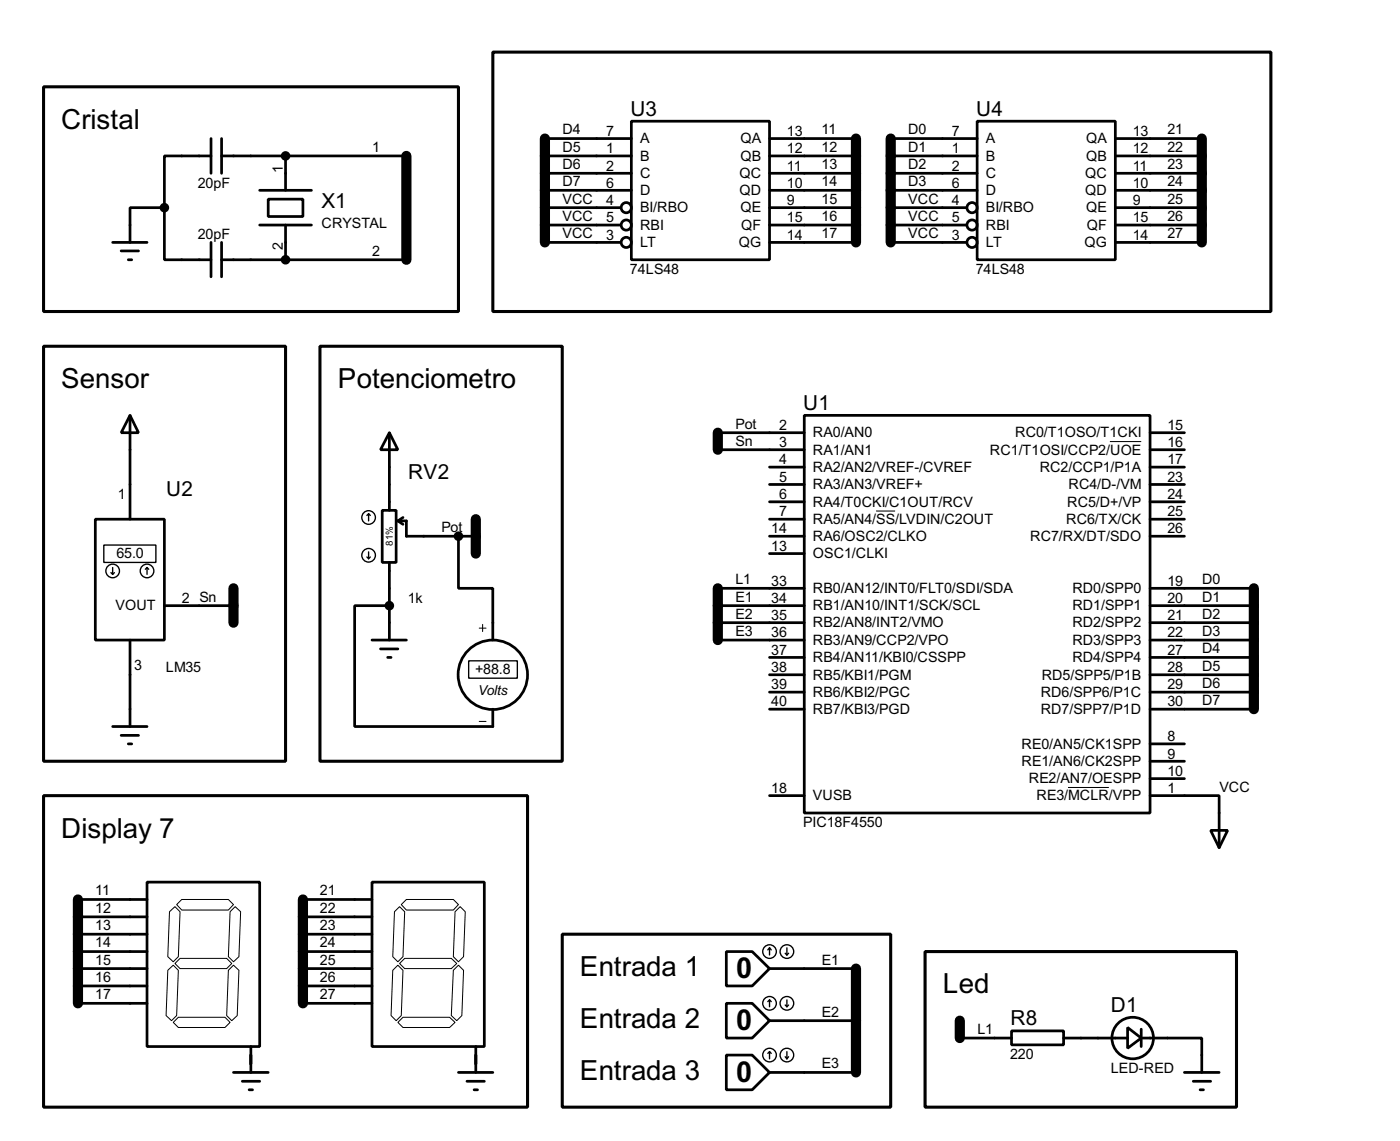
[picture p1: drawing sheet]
<svg xmlns="http://www.w3.org/2000/svg" width="206mm" height="168mm" viewBox="0 0 206 168" stroke-linecap="round" stroke-linejoin="round" font-family="sans-serif">
<g fill="none" stroke="#000" stroke-width="1.5">
<path d="M59.7 22.9v15.3M80.1 20.4v15.2M125.8 20.4v15.2M130.9 20.4v15.2M176.6 20.4v15.2M69.9 76.3v5M105.5 63.6v2.5M34.3 86.4v5.1M105.5 86.4v7.6M184.2 86.4v17.8M11.5 132.1v15.3M44.5 132.1v15.3"/>
<path d="M125.8 142.3v15.2M141 149.9v2.6"/>
</g>
<g fill="none" stroke="#000" stroke-width=".4">
<path d="M92.8 17.8h20.3v20.4h-20.3zM143.6 17.8h20.3v20.4h-20.3zM16.6 35.6h5M17.8 36.9h2.6M18.9 38.2h.5M24.2 30.5v7.7h6.8M24.2 30.5h-5.1v5.1M31 22.9h-6.8v7.6M31 20.4v5.1M31 35.6v5.1M32.6 22.9h27.1M32.6 38.2h27.1"/>
<path d="M32.6 20.4v5.1M32.6 35.6v5.1M38.2 28h7.6M38.2 33.1h7.6M39.4 29.3h5.1v2.5h-5.1zM42 22.9v5.1M42 33.1v5.1M80.1 22.9h12.7M80.1 20.4h12.7M80.1 35.6h11.1M80.1 25.5h12.7M80.1 28h12.7"/>
<path d="M80.1 30.5h11.1M80.1 33.1h11.1M113.1 22.9h12.7M113.1 20.4h12.7M113.1 35.6h12.7M113.1 25.5h12.7M113.1 28h12.7M113.1 30.5h12.7M113.1 33.1h12.7M130.9 22.9h12.7M130.9 20.4h12.7M130.9 35.6h11.1"/>
<path d="M130.9 25.5h12.7M130.9 28h12.7M130.9 30.5h11.1M130.9 33.1h11.1M163.9 22.9h12.7M163.9 20.4h12.7M163.9 35.6h12.7M163.9 25.5h12.7M163.9 28h12.7M163.9 30.5h12.7M163.9 33.1h12.7M14 76.3h10.2v17.7h-10.2z"/>
<path d="M19.1 61l1.3 2.6h-2.6zM19.1 61v15.3M56.2 75h2v7.6h-2zM57.2 63.6l1.3 2.5h-2.6zM57.2 63.6v11.4M58.5 76.5h1.2v2.3h10.2M58.5 76.5l.7 .5M59.2 76l-.7 .5M67.4 78.8v7.6h5v7.6M105.5 63.6h12.7M105.5 66.1h12.7M113.1 78.8h5.1"/>
<path d="M113.1 68.6h5.1M113.1 71.2h5.1M113.1 73.7h5.1M113.1 76.3h5.1M118.2 61h50.8v58.4h-50.8zM169 63.6h5M169 66.1h5M169 78.8h5M169 68.6h5M169 71.2h5M169 73.7h5M169 76.3h5"/>
<path d="M19.1 94v12.7M24.2 89h10.1M54.7 94h5M55.9 95.3h2.6M57 96.6h.5M57.2 89h-5.1v17.7h20.3v-2.5M57.2 82.6v11.4M105.5 89h12.7M105.5 86.4h12.7M105.5 91.5h12.7M105.5 94h12.7M113.1 96.6h5.1"/>
<path d="M113.1 99.1h5.1M113.1 81.3h5.1M169 89h15.2M169 86.4h15.2M169 91.5h15.2M169 94h15.2M169 96.6h15.2M169 99.1h15.2M16.6 106.7h5M17.8 108h2.6M18.9 109.3h.5M113.1 104.2h5.1"/>
<path d="M113.1 101.7h5.1M113.1 116.9h5.1M169 116.9h10.1v7.6M169 104.2h15.2M169 101.7h15.2M169 109.3h5M169 111.8h5M169 114.4h5M11.5 132.1h10.1M11.5 134.7h10.1M11.5 137.2h10.1M11.5 139.8h10.1"/>
<path d="M21.6 129.6h16.6v24.1h-16.6zM44.5 132.1h10.2M44.5 134.7h10.2M44.5 137.2h10.2M44.5 139.8h10.2M54.7 129.6h16.5v24.1h-16.5zM106.7 139.8h3.8l2.6 2.5-2.6 2.5h-3.8zM177.9 122h2.5l-1.3 2.5zM11.5 142.3h10.1M11.5 147.4h10.1M11.5 144.8h10.1M34.3 157.5h5.1"/>
<path d="M35.6 158.8h2.6M36.9 153.7v3.8M44.5 142.3h10.2M44.5 147.4h10.2M44.5 144.8h10.2M67.4 157.5h5M68.6 158.8h2.6M69.9 153.7v3.8M106.7 147.4h3.8l2.6 2.5-2.6 2.6h-3.8zM106.7 155h3.8l2.6 2.5-2.6 2.6h-3.8zM113.1 142.3h12.7M113.1 157.5h12.7"/>
<path d="M113.1 149.9h12.7M141 152.5h7.6M148.6 151.4h7.7v2.1h-7.7zM156.3 152.5h9.4M165.7 150.9l2 1.6-2 1.5zM167.7 152.5h8.9v5M167.7 151.2v2.5M174 157.5h5.1M175.3 158.8h2.6M36.6 160.1h.5M69.7 160.1h.5M176.3 160.1h.5"/>
<circle cx="92" cy="35.6" r=".75"/>
<circle cx="92" cy="30.5" r=".75"/>
<circle cx="92" cy="33.1" r=".75"/>
<circle cx="142.8" cy="35.6" r=".75"/>
<circle cx="142.8" cy="30.5" r=".75"/>
<circle cx="142.8" cy="33.1" r=".75"/>
<circle cx="72.4" cy="99.1" r="5.1"/>
<circle cx="166.4" cy="152.5" r="3.1"/>
</g>
<g fill="none" stroke="#000" stroke-width=".15">
<path d="M128.7 75.1h2.8M163.1 64.9h4.6M70.4 92.3h1M70.9 91.7v1.1M70.4 106h1M156.9 115.7h6M24.9 133.9l.8-.7 .8 .7-.3 6.6-.7 .8-.8-.8zM26.7 132.1h6.9l.7 .8-.7 .8h-6.9l-.7-.8zM34.6 133.2l.8 .7-.3 6.6-.8 .8-.7-.8 .2-6.6zM58 133.9l.7-.7 .8 .7-.3 6.6-.7 .8-.8-.8zM59 132.9l.7-.8h6.9l.8 .8-.8 .8h-6.9zM67.6 133.2l.8 .7-.3 6.6-.7 .8-.8-.8 .3-6.6z"/>
<path d="M24.7 142.5l.8-.7 .7 .7-.2 6.7-.8 .7-.8-.7zM25.5 150.2l.7-.8h6.9l.7 .8-.7 .7h-6.9zM25.7 141.5l.8-.7h6.8l.8 .7-.8 .8h-6.8zM33.6 142.5l.7-.7 .8 .7-.2 6.7-.8 .7-.8-.7zM57.7 142.5l.8-.7 .7 .7-.2 6.7-.8 .7-.7-.7zM58.5 150.2l.7-.8h6.9l.8 .8-.8 .7h-6.9zM58.7 141.5l.8-.7h6.8l.8 .7-.8 .8h-6.8zM66.6 142.5l.8-.7 .7 .7-.2 6.7-.8 .7-.8-.7z"/>
</g>
<g fill="#000" stroke="#000" stroke-width=".4">
<circle cx="24.1" cy="30.5" r=".5"/>
<circle cx="41.9" cy="22.9" r=".5"/>
<circle cx="41.9" cy="38.2" r=".5"/>
<circle cx="67.3" cy="78.8" r=".5"/>
<circle cx="57.2" cy="89" r=".5"/>
</g>
<path d="M6.4 12.8h61v33h-61zM72.4 7.7h114.3v38.1h-114.3zM6.4 50.9h35.6v60.9h-35.6zM47 50.9h35.6v60.9h-35.6zM6.4 116.9h71.1v45.7h-71.1zM82.6 137.2h48.3v25.4h-48.3zM135.9 139.8h45.8v22.8h-45.8z" fill="none" stroke="#000" stroke-width=".45"/>
<g fill="none" stroke="#000" stroke-width=".2">
<path d="M54.2 75.5l-.3 .2M54.2 75.5l.2 .2M54.2 75.5v1M15.3 80.1h7.6v2.5h-7.6zM16.3 84.1l.3 .3M16.6 83.4v1M16.8 84.1l-.2 .3M21.6 83.4l-.2 .2M21.6 83.4l.3 .2M21.6 83.4v1M53.9 81.8l.3 .3M54.2 81.1v1"/>
<path d="M54.4 81.8l-.2 .3M68.9 97.1h7.1v2.5h-7.1zM113.1 139.2l-.3 .3M113.1 139.2l.2 .3M113.1 139.2v1.1M115.6 139.2v1.1M113.1 146.9v1M113.1 154.5v1M113.1 146.9l-.3 .2M113.1 146.9l.2 .2M113.1 154.5l-.3 .2M113.1 154.5l.2 .2"/>
<path d="M115.4 140l.2 .3M115.4 147.6l.2 .3M115.4 155.2l.2 .3M115.6 146.9v1M115.6 154.5v1M115.9 140l-.3 .3M115.9 147.6l-.3 .3M115.9 155.2l-.3 .3"/>
<circle cx="54.1" cy="76" r="1"/>
<circle cx="16.5" cy="83.9" r="1"/>
<circle cx="21.6" cy="83.9" r="1"/>
<circle cx="54.1" cy="81.6" r="1"/>
<circle cx="113" cy="139.8" r="1"/>
<circle cx="115.6" cy="139.8" r="1"/>
<circle cx="113" cy="147.4" r="1"/>
<circle cx="113" cy="155" r="1"/>
<circle cx="115.6" cy="147.4" r="1"/>
<circle cx="115.6" cy="155" r="1"/>
</g>
<g font-size="4.8">
<text x="108.2" y="143.6">0</text>
<text x="108.2" y="151.3">0</text>
<text x="108.2" y="158.9">0</text>
</g>
<g font-size="4.6">
<text x="9" y="18.9">Cristal</text>
<text x="9" y="57">Sensor</text>
<text x="49.6" y="57">Potenciometro</text>
<text x="9" y="123.1">Display 7</text>
<text x="85.2" y="143.4">Entrada 1</text>
<text x="138.5" y="145.9">Led</text>
<text x="85.2" y="151">Entrada 2</text>
<text x="85.2" y="158.6">Entrada 3</text>
</g>
<g font-size="3.4">
<text x="92.6" y="17">U3</text>
<text x="143.4" y="17">U4</text>
<text x="47.3" y="30.5">X1</text>
<text x="118" y="60.2">U1</text>
<text x="60" y="70.4">RV2</text>
<text x="24.4" y="72.9">U2</text>
<text x="163.2" y="148.6">D1</text>
<text x="148.5" y="150.6">R8</text>
</g>
<g font-size="2.4">
<text x="54.7" y="22.3">1</text>
<text x="82.6" y="19.8">D4</text>
<text x="82.6" y="22.3">D5</text>
<text x="89.1" y="19.9">7</text>
<text x="89.1" y="22.5">1</text>
<text x="94" y="21">A</text>
<text x="94" y="23.6">B</text>
<text x="108.8" y="21">QA</text>
<text x="108.8" y="23.6">QB</text>
<text x="115.6" y="19.9">13</text>
<text x="115.6" y="22.5">12</text>
<text x="120.7" y="19.8">11</text>
<text x="120.7" y="22.3">12</text>
<text x="133.4" y="19.8">D0</text>
<text x="133.4" y="22.3">D1</text>
<text x="139.9" y="19.9">7</text>
<text x="139.9" y="22.5">1</text>
<text x="144.8" y="21">A</text>
<text x="144.8" y="23.6">B</text>
<text x="159.6" y="21">QA</text>
<text x="159.6" y="23.6">QB</text>
<text x="166.4" y="19.9">13</text>
<text x="166.4" y="22.5">12</text>
<text x="171.5" y="19.8">21</text>
<text x="171.5" y="22.3">22</text>
<text x="29.1" y="27.5">20pF</text>
<text x="41.6" y="25.4" transform="rotate(-90 41.6 25.4)">1</text>
<text x="82.6" y="24.9">D6</text>
<text x="82.6" y="27.3">D7</text>
<text x="82.6" y="29.9">VCC</text>
<text x="89.1" y="25">2</text>
<text x="89.1" y="27.5">6</text>
<text x="94" y="26.1">C</text>
<text x="94" y="28.6">D</text>
<text x="108.6" y="26.1">QC</text>
<text x="108.6" y="28.6">QD</text>
<text x="115.6" y="25">11</text>
<text x="115.6" y="27.5">10</text>
<text x="120.7" y="29.9">15</text>
<text x="120.7" y="27.3">14</text>
<text x="120.7" y="24.9">13</text>
<text x="133.4" y="24.9">D2</text>
<text x="133.4" y="27.3">D3</text>
<text x="133.4" y="29.9">VCC</text>
<text x="139.9" y="25">2</text>
<text x="139.9" y="27.5">6</text>
<text x="144.8" y="26.1">C</text>
<text x="144.8" y="28.6">D</text>
<text x="159.4" y="26.1">QC</text>
<text x="159.4" y="28.6">QD</text>
<text x="166.4" y="25">11</text>
<text x="166.4" y="27.5">10</text>
<text x="171.5" y="24.9">23</text>
<text x="171.5" y="27.3">24</text>
<text x="171.5" y="29.9">25</text>
<text x="29.1" y="35.2">20pF</text>
<text x="47.2" y="33.5">CRYSTAL</text>
<text x="82.6" y="35">VCC</text>
<text x="82.6" y="32.5">VCC</text>
<text x="89.1" y="30.1">4</text>
<text x="89.1" y="32.6">5</text>
<text x="89.1" y="35.2">3</text>
<text x="94" y="31.2">BI/RBO</text>
<text x="94" y="33.8">RBI</text>
<text x="108.8" y="31.2">QE</text>
<text x="108.9" y="33.8">QF</text>
<text x="115.6" y="30.1">9</text>
<text x="115.6" y="32.6">15</text>
<text x="115.6" y="35.2">14</text>
<text x="120.7" y="35">17</text>
<text x="120.7" y="32.5">16</text>
<text x="133.4" y="35">VCC</text>
<text x="133.4" y="32.5">VCC</text>
<text x="139.9" y="30.1">4</text>
<text x="139.9" y="32.6">5</text>
<text x="139.9" y="35.2">3</text>
<text x="144.8" y="31.2">BI/RBO</text>
<text x="144.8" y="33.8">RBI</text>
<text x="159.6" y="31.2">QE</text>
<text x="159.7" y="33.8">QF</text>
<text x="166.4" y="30.1">9</text>
<text x="166.4" y="32.6">15</text>
<text x="166.4" y="35.2">14</text>
<text x="171.5" y="35">27</text>
<text x="171.5" y="32.5">26</text>
<text x="41.6" y="36.8" transform="rotate(-90 41.6 36.8)">2</text>
<text x="54.7" y="37.6">2</text>
<text x="92.6" y="40.2">74LS48</text>
<text x="94" y="36.3">LT</text>
<text x="108.5" y="36.3">QG</text>
<text x="143.4" y="40.2">74LS48</text>
<text x="144.8" y="36.3">LT</text>
<text x="159.3" y="36.3">QG</text>
<text x="108" y="63">Pot</text>
<text x="108" y="65.5">Sn</text>
<text x="114.5" y="63.1">2</text>
<text x="114.5" y="65.6">3</text>
<text x="119.4" y="64.2">RA0/AN0</text>
<text x="149.1" y="64.2">RC0/T1OSO/T1CKI</text>
<text x="171.5" y="63.1">15</text>
<text x="171.5" y="65.6">16</text>
<text x="114.5" y="68.2">4</text>
<text x="114.5" y="70.8">5</text>
<text x="119.4" y="66.7">RA1/AN1</text>
<text x="119.4" y="69.3">RA2/AN2/VREF-/CVREF</text>
<text x="119.4" y="71.9">RA3/AN3/VREF+</text>
<text x="145.4" y="66.7">RC1/T1OSI/CCP2/UOE</text>
<text x="152.7" y="69.3">RC2/CCP1/P1A</text>
<text x="157" y="71.9">RC4/D-/VM</text>
<text x="171.5" y="68.2">17</text>
<text x="171.5" y="70.8">23</text>
<text x="17.3" y="73.3">1</text>
<text x="114.5" y="73.3">6</text>
<text x="114.5" y="75.8">7</text>
<text x="119.4" y="74.4">RA4/T0CKI/C1OUT/RCV</text>
<text x="119.4" y="76.9">RA5/AN4/SS/LVDIN/C2OUT</text>
<text x="156.6" y="76.9">RC6/TX/CK</text>
<text x="156.8" y="74.4">RC5/D+/VP</text>
<text x="171.5" y="73.3">24</text>
<text x="171.5" y="75.8">25</text>
<text x="17.1" y="82">65.0</text>
<text x="64.8" y="78.2">Pot</text>
<text x="113.3" y="78.4">14</text>
<text x="113.3" y="80.9">13</text>
<text x="119.4" y="79.5">RA6/OSC2/CLKO</text>
<text x="119.4" y="82">OSC1/CLKI</text>
<text x="151.3" y="79.5">RC7/RX/DT/SDO</text>
<text x="171.5" y="78.4">26</text>
<text x="17" y="89.7">VOUT</text>
<text x="26.7" y="88.6">2 Sn</text>
<text x="59.9" y="88.5">1k</text>
<text x="108" y="85.8">L1</text>
<text x="108" y="88.4">E1</text>
<text x="113.3" y="86">33</text>
<text x="113.3" y="88.6">34</text>
<text x="119.4" y="87.1">RB0/AN12/INT0/FLT0/SDI/SDA</text>
<text x="119.4" y="89.7">RB1/AN10/INT1/SCK/SCL</text>
<text x="157.5" y="87.1">RD0/SPP0</text>
<text x="157.5" y="89.7">RD1/SPP1</text>
<text x="171.5" y="86">19</text>
<text x="171.5" y="88.6">20</text>
<text x="176.6" y="85.8">D0</text>
<text x="176.6" y="88.4">D1</text>
<text x="108" y="93.4">E3</text>
<text x="108" y="90.8">E2</text>
<text x="113.3" y="91.1">35</text>
<text x="113.3" y="93.6">36</text>
<text x="119.4" y="92.2">RB2/AN8/INT2/VMO</text>
<text x="119.4" y="94.7">RB3/AN9/CCP2/VPO</text>
<text x="157.5" y="92.2">RD2/SPP2</text>
<text x="157.5" y="94.7">RD3/SPP3</text>
<text x="171.5" y="91.1">21</text>
<text x="171.5" y="93.6">22</text>
<text x="176.6" y="90.8">D2</text>
<text x="176.6" y="93.4">D3</text>
<text x="176.6" y="96">D4</text>
<text x="19.7" y="98.5">3</text>
<text x="24.4" y="98.7">LM35</text>
<text x="69.8" y="99.1">+88.8</text>
<text x="113.3" y="96.2">37</text>
<text x="113.3" y="98.7">38</text>
<text x="113.3" y="101.2">39</text>
<text x="119.4" y="97.3">RB4/AN11/KBI0/CSSPP</text>
<text x="119.4" y="99.8">RB5/KBI1/PGM</text>
<text x="153" y="99.8">RD5/SPP5/P1B</text>
<text x="157.5" y="97.3">RD4/SPP4</text>
<text x="171.5" y="96.2">27</text>
<text x="171.5" y="98.7">28</text>
<text x="171.5" y="101.2">29</text>
<text x="176.6" y="98.5">D5</text>
<text x="176.6" y="101.1">D6</text>
<text x="113.3" y="103.8">40</text>
<text x="119.4" y="102.4">RB6/KBI2/PGC</text>
<text x="119.4" y="104.9">RB7/KBI3/PGD</text>
<text x="152.9" y="102.4">RD6/SPP6/P1C</text>
<text x="152.9" y="104.9">RD7/SPP7/P1D</text>
<text x="171.5" y="103.8">30</text>
<text x="176.6" y="103.6">D7</text>
<text x="150.1" y="110">RE0/AN5/CK1SPP</text>
<text x="150.1" y="112.5">RE1/AN6/CK2SPP</text>
<text x="171.5" y="108.9">8</text>
<text x="171.5" y="111.4">9</text>
<text x="171.5" y="114">10</text>
<text x="113.3" y="116.5">18</text>
<text x="119.4" y="117.6">VUSB</text>
<text x="151.1" y="115.1">RE2/AN7/OESPP</text>
<text x="152.3" y="117.6">RE3/MCLR/VPP</text>
<text x="171.5" y="116.5">1</text>
<text x="179.1" y="116.3">VCC</text>
<text x="118" y="121.5">PIC18F4550</text>
<text x="14" y="131.5">11</text>
<text x="47" y="131.5">21</text>
<text x="14" y="136.6">13</text>
<text x="14" y="134.1">12</text>
<text x="47" y="134.1">22</text>
<text x="47" y="136.6">23</text>
<text x="14" y="141.7">15</text>
<text x="14" y="139.2">14</text>
<text x="47" y="139.2">24</text>
<text x="47" y="141.7">25</text>
<text x="120.7" y="141.7">E1</text>
<text x="14" y="146.8">17</text>
<text x="14" y="144.2">16</text>
<text x="47" y="146.8">27</text>
<text x="47" y="144.2">26</text>
<text x="120.7" y="149.3">E2</text>
<text x="143.6" y="151.9">L1</text>
<text x="148.4" y="155.6">220</text>
<text x="120.7" y="156.9">E3</text>
<text x="163.2" y="157.6">LED-RED</text>
</g>
<text font-size="2.3" x="70.2" y="102.1">Volts</text>
<text font-size="1.6" x="57.7" y="80.2" transform="rotate(-90 57.7 80.2)">81%</text>
</svg>
